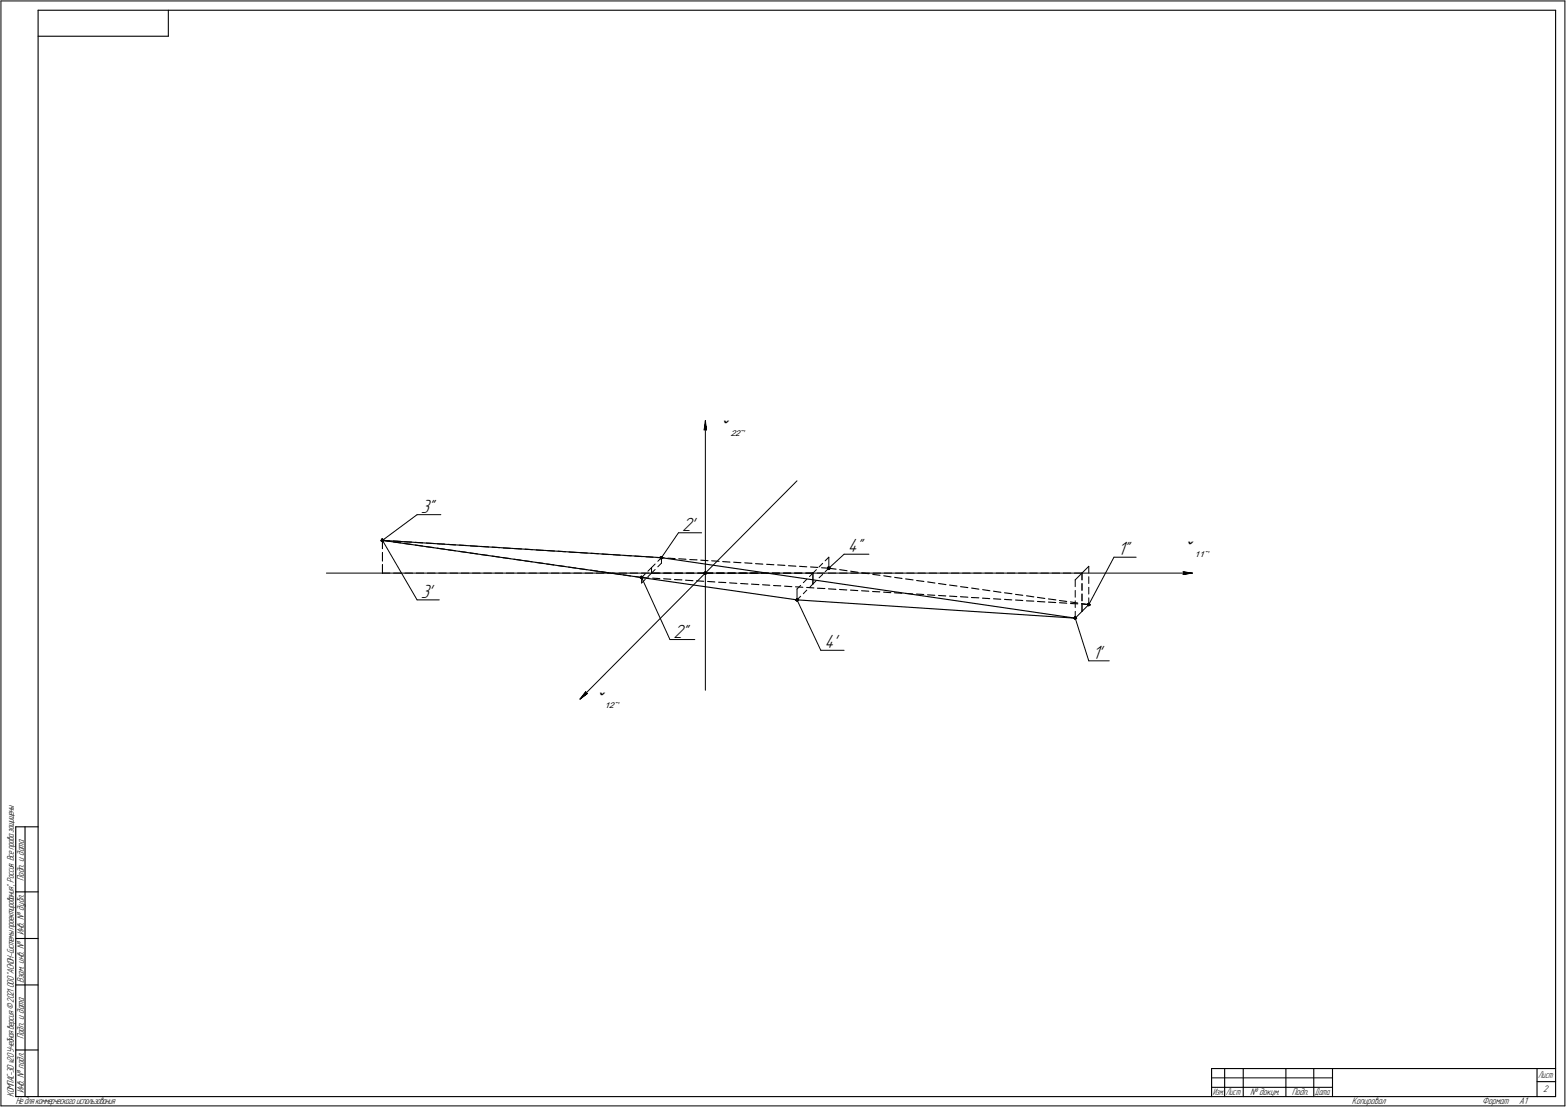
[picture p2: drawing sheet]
<svg xmlns="http://www.w3.org/2000/svg" width="842mm" height="595mm" viewBox="0 0 842 595" stroke-linecap="round" stroke-linejoin="round" font-family="sans-serif">
<g fill="none" stroke="#000" stroke-width=".54">
<path d="M1 1v594zM1 1h841zM842 1v594zM379 231h.1M379 226l1 5zM379 231h1zM379 226v5zM379 226v145zM429 258l-117 118zM224 277h13zM205 290l1 1zM205 291h1z"/>
<path d="M205 290h1zM205 290v1zM205 290h.1M205 291h.1M206 290h.1M206 297v5zM206 290v5zM206 291h.1M206 290h-1zM206 291v-1zM206 290l18-13zM206 290l18 32z"/>
<path d="M206 290v1zM355 300l1-1zM355 300l1 1zM355 299h1zM355 299v1zM355 300h1zM355 300h.1M356 300h.1M356 299v1zM356 300v3zM356 299h.1M356 300v1z"/>
<path d="M365 286l-9 14zM365 286h12zM446 300v5zM454 298h13zM599 300l-14 25zM599 300h12zM176 308h465zM206 308h4zM206 304v4zM212 308h4zM218 308h4zM224 308h4z"/>
<path d="M230 308h4zM236 308h4zM242 308h4zM248 308h4zM254 308h4zM260 308h4zM266 308h4zM272 308h4zM278 308h4zM284 308h4zM290 308h4zM297 308h4z"/>
<path d="M303 308h4zM309 308h4zM315 308h4zM321 308h4zM327 308h4zM333 308h4zM339 308h4zM344 310l1 1zM344 311h1zM345 310v1zM345 311h.1M345 310h1z"/>
<path d="M345 310l-1 1zM345 310h.1M345 308h4zM345 310l2-1zM345 311l1-1zM345 310h-1zM345 313l2-2zM345 310v3zM345 310l15 34zM346 310h.1M346 310l-1 1zM348 307l2-2z"/>
<path d="M348 310l2-2zM350 305v3zM350 305l2-2zM350 308h4zM350 308l2-2zM351 308h4zM354 302l2-2zM354 305l2-2zM357 308h4zM363 308h4zM369 308h4zM375 308h4z"/>
<path d="M379 308v1zM379 308h.1M379 308h1zM379 307l1 1zM379 307v1zM379 308h4zM380 308l-1 1zM380 308h.1M385 308h4zM385 308h5zM391 308h4zM392 308h4z"/>
<path d="M397 308h4zM398 308h4zM403 308h4zM404 308h4zM409 308h4zM415 308h4zM421 308h4zM427 308h4zM429 317l2-2zM429 317v5zM432 313l2-2zM433 308h4z"/>
<path d="M434 317l-2 2zM437 308v6zM437 314l-2 2zM437 314l2-2zM437 308l-2 2zM437 308l2-2zM439 308h4zM440 311l2-2zM440 305l2-2zM444 307l2-2zM444 301l2-1zM445 305l1 1z"/>
<path d="M445 306h1zM445 305h1zM445 305v1zM445 305h.1M445 308h4zM446 305h.1M446 305l-1 1zM446 306h.1M446 305h-1zM446 306v-1zM446 305l8-7zM446 305v1z"/>
<path d="M451 308h5zM457 308h5zM463 308h5zM469 308h5zM475 308h5zM482 308h4zM488 308h4zM494 308h4zM500 308h4zM506 308h4zM512 308h4zM518 308h4z"/>
<path d="M524 308h4zM530 308h4zM536 308h4zM542 308h4zM548 308h4zM554 308h4zM560 308h4zM566 308h4zM572 308h4zM578 308h4zM578 317v4zM578 312v3z"/>
<path d="M578 312l4-4zM582 319v4zM582 314v3zM582 308v4zM582 308l3-4zM585 316v3zM585 310v4zM585 304v4zM636 309l5-1zM636 307l1 1zM636 307l5 1zM637 308l-1 1z"/>
<path d="M224 322h12zM428 322l1 1zM428 323h1zM428 322h.1M428 322h1zM428 322v1zM428 323h.1M429 322h.1M429 322l2-1zM429 322h-1zM429 323v-1zM429 322l12 28z"/>
<path d="M429 323h.1M429 322v1zM577 332l1 1zM578 332v1zM578 332h.1M578 332h1zM578 332h-1zM578 332l4-3zM578 333h.1M578 333l1-1zM578 329v3zM578 323v4z"/>
<path d="M578 332l7 23zM579 332l-1 1zM579 332h.1M582 325v4zM582 329l3-4zM585 325v1zM585 325l1-1zM585 325h.1M585 325h1zM585 326l1-1zM586 325h.1M585 324l1 1z"/>
<path d="M585 324v1zM585 321v4zM586 324v1zM360 344h14zM441 350h13zM585 355h11zM312 376l4-3zM315 372l-3 4zM315 372v1zM315 373h1zM652 579h65zM1 595h841z"/>
</g>
<g fill="none" stroke="#000" stroke-width=".59">
<path d="M20 6v584zM20 6h817zM20 19h71zM91 6v13zM837 6v584zM206 290l150 10zM206 290l223 32zM206 290l4 1zM211 291l4 1zM212 291h3zM217 292l4 1zM217 291h4z"/>
<path d="M223 293l4 1zM223 292h4zM229 294h4zM229 292h4zM235 295h4zM235 292l4 1zM241 296h4zM241 293h4zM247 296l4 1zM247 293h4zM253 297l4 1zM253 293l4 1z"/>
<path d="M259 298l4 1zM259 294h4zM265 299h3zM265 294h4zM270 300h4zM271 295h3zM277 295h3zM282 295h4zM288 296h4zM294 296h4zM300 296l4 1zM306 297h4z"/>
<path d="M312 297h4zM318 297l4 1zM324 298h4zM330 298h4zM336 299h3zM341 299h4zM347 299l4 1zM353 300h4zM356 300l222 32zM276 301h4zM282 301l4 1zM288 302l4 1z"/>
<path d="M294 303l4 1zM300 304l4 1zM306 305h4zM312 306h4zM318 306l3 1zM323 307l4 1zM329 308l4 1zM335 309l4 1zM341 310h4zM345 310l4 1zM351 311h4zM357 311h4z"/>
<path d="M359 300h4zM363 312h4zM365 300l4 1zM369 312h4zM371 301h4zM375 312l3 1zM377 301h4zM380 313h4zM383 301l4 1zM386 313h4zM389 302h4zM392 313l4 1z"/>
<path d="M395 302l3 1zM398 314h4zM400 303h4zM404 314h4zM406 303h4zM410 314l4 1zM412 303l4 1zM416 315h4zM418 304h4zM422 315h4zM424 304h4zM428 315l4 1z"/>
<path d="M430 304l4 1zM434 316h4zM436 305h4zM440 316h4zM442 305h4zM446 317h3zM446 305l4 1zM451 317h4zM452 306l4 1zM457 317h4zM457 307l4 1zM463 318h4z"/>
<path d="M463 308h4zM469 318h4zM469 309h4zM475 318l4 1zM475 310h4zM481 319h4zM481 310l4 1zM487 319h4zM487 311l4 1zM493 319l4 1zM493 312l4 1zM499 320h4z"/>
<path d="M499 313h4zM505 314h4zM511 315h4zM517 315l3 1zM522 316l4 1zM528 317l4 1zM534 318h4zM540 319h4zM546 320h4zM429 322l149 10zM505 320h4zM511 320l4 1z"/>
<path d="M516 321h4zM522 321h4zM528 322h4zM534 322h4zM540 322h4zM546 323h4zM552 323h4zM552 320l4 1zM558 321l4 1zM558 323l4 1zM564 322h4zM564 324h4z"/>
<path d="M570 323h4zM570 324h4zM576 324h4zM576 324l4 1zM582 324l3 1zM582 325h3zM8 444v146zM8 444h12zM13 444v146zM8 479h12zM8 505h12zM8 530h12z"/>
<path d="M8 564h12zM652 574h185zM652 574v16zM659 574v16zM669 574v16zM691 574v16zM706 574v16zM717 574v16zM827 574v16zM8 590h12zM20 590h817zM652 585h7z"/>
<path d="M659 585h10zM669 585h22zM691 585h15zM706 585h11zM827 581h10z"/>
</g>
<g fill="#fff" stroke="#fff" stroke-width=".54">
<path d="M379 227h1zM379 227h1zM379 227h1zM379 227h1zM379 227h1zM379 227h1zM379 227h1zM379 227h1zM379 227h1zM379 227h1zM379 227h1zM379 228h1zM379 228h1zM379 228h1zM379 228h1zM379 228h1zM379 228h1zM379 228h1zM379 228h1zM379 228h1zM379 228h1zM379 228h1zM379 229h1zM378 229h2zM378 229h2zM378 229h2zM378 229h2zM378 229h2zM378 229h2zM378 229h2zM378 229h2zM378 229h2zM378 229h2zM378 229h2zM378 230h2zM378 230h2zM378 230h2zM378 230h2zM378 230h2zM378 230h2zM378 230h2zM378 230h2zM378 230h2zM378 230h2zM378 230h2zM378 230h2zM378 231h2zM378 231h2zM378 231h2zM378 231h2zM378 231h2zM378 231h2zM378 231h2zM378 231h2zM378 231h2zM378 231h2zM378 231h2zM378 231h2zM378 232h2z"/>
<path d="M636 307h1zM636 307h2zM636 307h2zM636 307h3zM636 307h3zM636 307h4zM636 308h4zM636 308h4zM636 308h4zM636 308h4zM636 308h5zM636 308h5zM636 308h5zM636 308h5zM636 308h5zM636 308h5zM636 308h5zM636 308h4zM636 309h4zM636 309h4zM636 309h4zM636 309h4zM636 309h3zM636 309h3zM636 309h2zM636 309h1z"/>
<path d="M387 224h16zM387 224h16zM387 225h16zM387 225h16zM387 225h16zM387 225h16zM387 225h16zM387 225h16zM387 225h16zM387 225h16zM387 225h16zM387 225h16zM387 225h16zM387 225h16zM387 226h16zM387 226h16zM387 226h16zM387 226h16zM387 226h16zM387 226h16zM387 226h16zM387 226h16zM387 226h16zM387 226h16zM387 226h16zM387 226h16zM387 227h16zM387 227h16zM387 227h16zM387 227h16zM387 227h16zM387 227h16zM387 227h16zM387 227h16zM387 227h16zM387 227h16zM387 227h16zM387 227h16zM387 228h16zM387 228h16zM387 228h16zM387 228h16zM387 228h16zM387 228h16zM387 228h16zM387 228h16zM387 228h16zM387 228h16zM387 228h16zM387 229h16zM387 229h16zM387 229h16zM387 229h16zM387 229h16zM387 229h16zM387 229h16zM387 229h16zM387 229h16zM387 229h16zM387 229h16zM387 229h16zM387 230h16zM387 230h16zM387 230h16zM387 230h16zM387 230h16zM387 230h16zM387 230h16zM387 230h16zM387 230h16zM387 230h16zM387 230h16zM387 230h16zM387 231h16zM387 231h16zM387 231h16zM387 231h16zM387 231h16zM387 231h16zM387 231h16zM387 231h16zM387 231h16zM387 231h16zM387 231h16zM387 231h16zM387 232h16zM387 232h16zM387 232h16zM387 232h16zM387 232h16zM387 232h16zM387 232h16zM387 232h16zM387 232h16zM387 232h16zM387 232h16zM387 232h16zM387 233h16zM387 233h16zM387 233h16zM387 233h16zM387 233h16zM387 233h16zM387 233h16zM387 233h16zM387 233h16zM387 233h16zM387 233h16zM387 234h16zM387 234h16zM387 234h16zM387 234h16zM387 234h16zM387 234h16zM387 234h16zM387 234h16zM387 234h16zM387 234h16zM387 234h16zM387 234h16zM387 235h16zM387 235h16zM387 235h16zM387 235h16zM387 235h16zM387 235h16zM387 235h16zM387 235h16zM387 235h16zM387 235h16zM387 235h16zM387 235h16zM387 236h16zM387 236h16z"/>
<path d="M636 290h17zM636 290h17zM636 290h17zM636 290h17zM636 290h17zM636 290h17zM636 290h17zM636 290h17zM636 290h17zM636 290h17zM636 290h17zM636 291h17zM636 291h17zM636 291h17zM636 291h17zM636 291h17zM636 291h17zM636 291h17zM636 291h17zM636 291h17zM636 291h17zM636 291h17zM636 292h17zM636 292h17zM636 292h17zM636 292h17zM636 292h17zM636 292h17zM636 292h17zM636 292h17zM636 292h17zM636 292h17zM636 292h17zM636 292h17zM636 293h17zM636 293h17zM636 293h17zM636 293h17zM636 293h17zM636 293h17zM636 293h17zM636 293h17zM636 293h17zM636 293h17zM636 293h17zM636 293h17zM636 294h17zM636 294h17zM636 294h17zM636 294h17zM636 294h17zM636 294h17zM636 294h17zM636 294h17zM636 294h17zM636 294h17zM636 294h17zM636 294h17zM636 295h17zM636 295h17zM636 295h17zM636 295h17zM636 295h17zM636 295h17zM636 295h17zM636 295h17zM636 295h17zM636 295h17zM636 295h17zM636 295h17zM636 296h17zM636 296h17zM636 296h17zM636 296h17zM636 296h17zM636 296h17zM636 296h17zM636 296h17zM636 296h17zM636 296h17zM636 296h17zM636 297h17zM636 297h17zM636 297h17zM636 297h17zM636 297h17zM636 297h17zM636 297h17zM636 297h17zM636 297h17zM636 297h17zM636 297h17zM636 297h17zM636 298h17zM636 298h17zM636 298h17zM636 298h17zM636 298h17zM636 298h17zM636 298h17zM636 298h17zM636 298h17zM636 298h17zM636 298h17zM636 298h17zM636 299h17zM636 299h17zM636 299h17zM636 299h17zM636 299h17zM636 299h17zM636 299h17zM636 299h17zM636 299h17zM636 299h17zM636 299h17zM636 299h17zM636 300h17zM636 300h17zM636 300h17zM636 300h17zM636 300h17zM636 300h17zM636 300h17zM636 300h17zM636 300h17zM636 300h17zM636 300h17zM636 300h17zM636 301h17zM636 301h17zM636 301h17zM636 301h17zM636 301h17z"/>
<path d="M320 371h15zM320 371h15zM320 371h15zM320 371h15zM320 371h15zM320 371h15zM320 371h15zM320 371h15zM320 371h15zM320 371h15zM320 371h15zM320 371h15zM320 372h15zM320 372h15zM320 372h15zM320 372h15zM320 372h15zM320 372h15zM320 372h15zM320 372h15zM320 372h15zM320 372h15zM320 372h15zM320 372h15zM320 373h15zM320 373h15zM320 373h15zM320 373h15zM320 373h15zM320 373h15zM320 373h15zM320 373h15zM320 373h15zM320 373h15zM320 373h15zM320 373h15zM320 374h15zM320 374h15zM320 374h15zM320 374h15zM320 374h15zM320 374h15zM320 374h15zM320 374h15zM320 374h15zM320 374h15zM320 374h15zM320 374h15zM320 375h15zM320 375h15zM320 375h15zM320 375h15zM320 375h15zM320 375h15zM320 375h15zM320 375h15zM320 375h15zM320 375h15zM320 375h15zM320 375h15zM320 376h15zM320 376h15zM320 376h15zM320 376h15zM320 376h15zM320 376h15zM320 376h15zM320 376h15zM320 376h15zM320 376h15zM320 376h15zM320 377h15zM320 377h15zM320 377h15zM320 377h15zM320 377h15zM320 377h15zM320 377h15zM320 377h15zM320 377h15zM320 377h15zM320 377h15zM320 377h15zM320 378h15zM320 378h15zM320 378h15zM320 378h15zM320 378h15zM320 378h15zM320 378h15zM320 378h15zM320 378h15zM320 378h15zM320 378h15zM320 378h15zM320 379h15zM320 379h15zM320 379h15zM320 379h15zM320 379h15zM320 379h15zM320 379h15zM320 379h15zM320 379h15zM320 379h15zM320 379h15zM320 379h15zM320 380h15zM320 380h15zM320 380h15zM320 380h15zM320 380h15zM320 380h15zM320 380h15zM320 380h15zM320 380h15zM320 380h15zM320 380h15zM320 380h15zM320 381h15zM320 381h15zM320 381h15zM320 381h15zM320 381h15zM320 381h15zM320 381h15zM320 381h15zM320 381h15zM320 381h15zM320 381h15zM320 382h15zM320 382h15zM320 382h15zM320 382h15z"/>
<path d="M314 372h1zM314 372h2zM314 372h2zM314 372h2zM314 372h2zM314 372h2zM314 372h2zM314 372h2zM314 372h2zM314 372h2zM314 373h2zM314 373h2zM314 373h3zM314 373h3zM314 373h3zM314 373h2zM313 373h3zM313 373h3zM313 373h3zM313 373h3zM313 373h3zM313 373h3zM313 374h3zM313 374h3zM313 374h2zM313 374h2zM313 374h2zM313 374h2zM313 374h2zM313 374h2zM313 374h2zM313 374h2zM313 374h2zM313 374h2zM312 375h2zM312 375h2zM312 375h2zM312 375h2zM312 375h2zM312 375h2zM312 375h2zM312 375h2zM312 375h1zM312 375h1zM312 375h1zM312 375h1zM312 376h1z"/>
<path d="M601 291h8zM601 291h8zM601 291h8zM601 291h8zM601 291h8zM601 291h8zM601 291h8zM601 291h8zM601 291h8zM601 292h8zM601 292h8zM601 292h8zM601 292h8zM601 292h8zM601 292h8zM601 292h8zM601 292h8zM601 292h8zM601 292h8zM601 292h8zM601 292h8zM601 293h8zM601 293h8zM601 293h8zM601 293h8zM601 293h8zM601 293h8zM601 293h8zM601 293h8zM601 293h8zM601 293h8zM601 293h8zM601 293h8zM601 294h8zM601 294h8zM601 294h8zM601 294h8zM601 294h8zM601 294h8zM601 294h8zM601 294h8zM601 294h8zM601 294h8zM601 294h8zM601 294h8zM601 295h8zM601 295h8zM601 295h8zM601 295h8zM601 295h8zM601 295h8zM601 295h8zM601 295h8zM601 295h8zM601 295h8zM601 295h8zM601 295h8zM601 296h8zM601 296h8zM601 296h8zM601 296h8zM601 296h8zM601 296h8zM601 296h8zM601 296h8zM601 296h8zM601 296h8zM601 296h8zM601 297h8zM601 297h8zM601 297h8zM601 297h8zM601 297h8zM601 297h8zM601 297h8zM601 297h8zM601 297h8zM601 297h8zM601 297h8zM601 297h8zM601 298h8zM601 298h8zM601 298h8zM601 298h8zM601 298h8zM601 298h8zM601 298h8zM601 298h8zM601 298h8zM601 298h8zM601 298h8zM601 298h8zM601 299h8zM601 299h8zM601 299h8zM601 299h8zM601 299h8zM601 299h8zM601 299h8zM601 299h8zM601 299h8zM601 299h8zM601 299h8zM601 299h8zM601 300h8zM601 300h8zM601 300h8zM601 300h8zM601 300h8zM601 300h8zM601 300h8zM601 300h8zM601 300h8zM601 300h8zM601 300h8zM601 300h8zM601 301h8zM601 301h8z"/>
<path d="M588 346h6zM588 346h6zM588 347h6zM588 347h6zM588 347h6zM588 347h6zM588 347h6zM588 347h6zM588 347h6zM588 347h6zM588 347h6zM588 347h6zM588 347h6zM588 347h6zM588 348h6zM588 348h6zM588 348h6zM588 348h6zM588 348h6zM588 348h6zM588 348h6zM588 348h6zM588 348h6zM588 348h6zM588 348h6zM588 348h6zM588 349h6zM588 349h6zM588 349h6zM588 349h6zM588 349h6zM588 349h6zM588 349h6zM588 349h6zM588 349h6zM588 349h6zM588 349h6zM588 350h6zM588 350h6zM588 350h6zM588 350h6zM588 350h6zM588 350h6zM588 350h6zM588 350h6zM588 350h6zM588 350h6zM588 350h6zM588 350h6zM588 351h6zM588 351h6zM588 351h6zM588 351h6zM588 351h6zM588 351h6zM588 351h6zM588 351h6zM588 351h6zM588 351h6zM588 351h6zM588 351h6zM588 352h6zM588 352h6zM588 352h6zM588 352h6zM588 352h6zM588 352h6zM588 352h6zM588 352h6zM588 352h6zM588 352h6zM588 352h6zM588 352h6zM588 353h6zM588 353h6zM588 353h6zM588 353h6zM588 353h6zM588 353h6zM588 353h6zM588 353h6zM588 353h6zM588 353h6zM588 353h6zM588 353h6zM588 354h6zM588 354h6zM588 354h6zM588 354h6zM588 354h6zM588 354h6zM588 354h6zM588 354h6zM588 354h6zM588 354h6zM588 354h6zM588 354h6zM588 355h6zM588 355h6zM588 355h6zM588 355h6zM588 355h6zM588 355h6zM588 355h6zM588 355h6zM588 355h6zM588 355h6zM588 355h6zM588 356h6zM588 356h6zM588 356h6zM588 356h6zM588 356h6zM588 356h6zM588 356h6zM588 356h6zM588 356h6zM588 356h6z"/>
<path d="M456 289h9zM456 289h9zM456 289h9zM456 289h9zM456 289h9zM456 290h9zM456 290h9zM456 290h9zM456 290h9zM456 290h9zM456 290h9zM456 290h9zM456 290h9zM456 290h9zM456 290h9zM456 290h9zM456 290h9zM456 291h9zM456 291h9zM456 291h9zM456 291h9zM456 291h9zM456 291h9zM456 291h9zM456 291h9zM456 291h9zM456 291h9zM456 291h9zM456 292h9zM456 292h9zM456 292h9zM456 292h9zM456 292h9zM456 292h9zM456 292h9zM456 292h9zM456 292h9zM456 292h9zM456 292h9zM456 292h9zM456 293h9zM456 293h9zM456 293h9zM456 293h9zM456 293h9zM456 293h9zM456 293h9zM456 293h9zM456 293h9zM456 293h9zM456 293h9zM456 293h9zM456 294h9zM456 294h9zM456 294h9zM456 294h9zM456 294h9zM456 294h9zM456 294h9zM456 294h9zM456 294h9zM456 294h9zM456 294h9zM456 294h9zM456 295h9zM456 295h9zM456 295h9zM456 295h9zM456 295h9zM456 295h9zM456 295h9zM456 295h9zM456 295h9zM456 295h9zM456 295h9zM456 295h9zM456 296h9zM456 296h9zM456 296h9zM456 296h9zM456 296h9zM456 296h9zM456 296h9zM456 296h9zM456 296h9zM456 296h9zM456 296h9zM456 297h9zM456 297h9zM456 297h9zM456 297h9zM456 297h9zM456 297h9zM456 297h9zM456 297h9zM456 297h9zM456 297h9zM456 297h9zM456 297h9zM456 298h9zM456 298h9zM456 298h9zM456 298h9zM456 298h9zM456 298h9zM456 298h9zM456 298h9zM456 298h9zM456 298h9zM456 298h9zM456 298h9zM456 299h9zM456 299h9zM456 299h9zM456 299h9zM456 299h9zM456 299h9zM456 299h9z"/>
<path d="M443 341h9zM443 341h9zM443 341h9zM443 341h9zM443 341h9zM443 341h9zM443 341h9zM443 341h9zM443 341h9zM443 342h9zM443 342h9zM443 342h9zM443 342h9zM443 342h9zM443 342h9zM443 342h9zM443 342h9zM443 342h9zM443 342h9zM443 342h9zM443 342h9zM443 343h9zM443 343h9zM443 343h9zM443 343h9zM443 343h9zM443 343h9zM443 343h9zM443 343h9zM443 343h9zM443 343h9zM443 343h9zM443 343h9zM443 344h9zM443 344h9zM443 344h9zM443 344h9zM443 344h9zM443 344h9zM443 344h9zM443 344h9zM443 344h9zM443 344h9zM443 344h9zM443 345h9zM443 345h9zM443 345h9zM443 345h9zM443 345h9zM443 345h9zM443 345h9zM443 345h9zM443 345h9zM443 345h9zM443 345h9zM443 345h9zM443 346h9zM443 346h9zM443 346h9zM443 346h9zM443 346h9zM443 346h9zM443 346h9zM443 346h9zM443 346h9zM443 346h9zM443 346h9zM443 346h9zM443 347h9zM443 347h9zM443 347h9zM443 347h9zM443 347h9zM443 347h9zM443 347h9zM443 347h9zM443 347h9zM443 347h9zM443 347h9zM443 347h9zM443 348h9zM443 348h9zM443 348h9zM443 348h9zM443 348h9zM443 348h9zM443 348h9zM443 348h9zM443 348h9zM443 348h9zM443 348h9zM443 348h9zM443 349h9zM443 349h9zM443 349h9zM443 349h9zM443 349h9zM443 349h9zM443 349h9zM443 349h9zM443 349h9zM443 349h9zM443 349h9zM443 350h9zM443 350h9zM443 350h9zM443 350h9zM443 350h9zM443 350h9zM443 350h9zM443 350h9zM443 350h9zM443 350h9zM443 350h9zM443 350h9zM443 351h9zM443 351h9zM443 351h9z"/>
<path d="M367 278h8zM367 278h8zM367 278h8zM367 278h8zM367 278h8zM367 278h8zM367 278h8zM367 278h8zM367 278h8zM367 278h8zM367 278h8zM367 279h8zM367 279h8zM367 279h8zM367 279h8zM367 279h8zM367 279h8zM367 279h8zM367 279h8zM367 279h8zM367 279h8zM367 279h8zM367 279h8zM367 280h8zM367 280h8zM367 280h8zM367 280h8zM367 280h8zM367 280h8zM367 280h8zM367 280h8zM367 280h8zM367 280h8zM367 280h8zM367 281h8zM367 281h8zM367 281h8zM367 281h8zM367 281h8zM367 281h8zM367 281h8zM367 281h8zM367 281h8zM367 281h8zM367 281h8zM367 281h8zM367 282h8zM367 282h8zM367 282h8zM367 282h8zM367 282h8zM367 282h8zM367 282h8zM367 282h8zM367 282h8zM367 282h8zM367 282h8zM367 282h8zM367 283h8zM367 283h8zM367 283h8zM367 283h8zM367 283h8zM367 283h8zM367 283h8zM367 283h8zM367 283h8zM367 283h8zM367 283h8zM367 283h8zM367 284h8zM367 284h8zM367 284h8zM367 284h8zM367 284h8zM367 284h8zM367 284h8zM367 284h8zM367 284h8zM367 284h8zM367 284h8zM367 284h8zM367 285h8zM367 285h8zM367 285h8zM367 285h8zM367 285h8zM367 285h8zM367 285h8zM367 285h8zM367 285h8zM367 285h8zM367 285h8zM367 285h8zM367 286h8zM367 286h8zM367 286h8zM367 286h8zM367 286h8zM367 286h8zM367 286h8zM367 286h8zM367 286h8zM367 286h8zM367 286h8zM367 287h8zM367 287h8zM367 287h8zM367 287h8zM367 287h8zM367 287h8zM367 287h8zM367 287h8zM367 287h8zM367 287h8zM367 287h8zM367 287h8zM367 288h8z"/>
<path d="M362 335h10zM362 335h10zM362 335h10zM362 335h10zM362 335h10zM362 335h10zM362 336h10zM362 336h10zM362 336h10zM362 336h10zM362 336h10zM362 336h10zM362 336h10zM362 336h10zM362 336h10zM362 336h10zM362 336h10zM362 336h10zM362 337h10zM362 337h10zM362 337h10zM362 337h10zM362 337h10zM362 337h10zM362 337h10zM362 337h10zM362 337h10zM362 337h10zM362 337h10zM362 337h10zM362 338h10zM362 338h10zM362 338h10zM362 338h10zM362 338h10zM362 338h10zM362 338h10zM362 338h10zM362 338h10zM362 338h10zM362 338h10zM362 338h10zM362 339h10zM362 339h10zM362 339h10zM362 339h10zM362 339h10zM362 339h10zM362 339h10zM362 339h10zM362 339h10zM362 339h10zM362 339h10zM362 340h10zM362 340h10zM362 340h10zM362 340h10zM362 340h10zM362 340h10zM362 340h10zM362 340h10zM362 340h10zM362 340h10zM362 340h10zM362 340h10zM362 341h10zM362 341h10zM362 341h10zM362 341h10zM362 341h10zM362 341h10zM362 341h10zM362 341h10zM362 341h10zM362 341h10zM362 341h10zM362 341h10zM362 342h10zM362 342h10zM362 342h10zM362 342h10zM362 342h10zM362 342h10zM362 342h10zM362 342h10zM362 342h10zM362 342h10zM362 342h10zM362 342h10zM362 343h10zM362 343h10zM362 343h10zM362 343h10zM362 343h10zM362 343h10zM362 343h10zM362 343h10zM362 343h10zM362 343h10zM362 343h10zM362 343h10zM362 344h10zM362 344h10zM362 344h10zM362 344h10zM362 344h10zM362 344h10zM362 344h10zM362 344h10zM362 344h10zM362 344h10zM362 344h10zM362 345h10zM362 345h10zM362 345h10zM362 345h10zM362 345h10zM362 345h10z"/>
<path d="M226 268h9zM226 268h9zM226 268h9zM226 268h9zM226 268h9zM226 268h9zM226 268h9zM226 268h9zM226 268h9zM226 269h9zM226 269h9zM226 269h9zM226 269h9zM226 269h9zM226 269h9zM226 269h9zM226 269h9zM226 269h9zM226 269h9zM226 269h9zM226 269h9zM226 270h9zM226 270h9zM226 270h9zM226 270h9zM226 270h9zM226 270h9zM226 270h9zM226 270h9zM226 270h9zM226 270h9zM226 270h9zM226 271h9zM226 271h9zM226 271h9zM226 271h9zM226 271h9zM226 271h9zM226 271h9zM226 271h9zM226 271h9zM226 271h9zM226 271h9zM226 271h9zM226 272h9zM226 272h9zM226 272h9zM226 272h9zM226 272h9zM226 272h9zM226 272h9zM226 272h9zM226 272h9zM226 272h9zM226 272h9zM226 272h9zM226 273h9zM226 273h9zM226 273h9zM226 273h9zM226 273h9zM226 273h9zM226 273h9zM226 273h9zM226 273h9zM226 273h9zM226 273h9zM226 273h9zM226 274h9zM226 274h9zM226 274h9zM226 274h9zM226 274h9zM226 274h9zM226 274h9zM226 274h9zM226 274h9zM226 274h9zM226 274h9zM226 274h9zM226 275h9zM226 275h9zM226 275h9zM226 275h9zM226 275h9zM226 275h9zM226 275h9zM226 275h9zM226 275h9zM226 275h9zM226 275h9zM226 276h9zM226 276h9zM226 276h9zM226 276h9zM226 276h9zM226 276h9zM226 276h9zM226 276h9zM226 276h9zM226 276h9zM226 276h9zM226 276h9zM226 277h9zM226 277h9zM226 277h9zM226 277h9zM226 277h9zM226 277h9zM226 277h9zM226 277h9zM226 277h9zM226 277h9zM226 277h9zM226 277h9zM226 278h9zM226 278h9zM226 278h9z"/>
<path d="M226 314h8zM226 314h8zM226 314h8zM226 314h8zM226 314h8zM226 314h8zM226 314h8zM226 314h8zM226 314h8zM226 314h8zM226 314h8zM226 315h8zM226 315h8zM226 315h8zM226 315h8zM226 315h8zM226 315h8zM226 315h8zM226 315h8zM226 315h8zM226 315h8zM226 315h8zM226 315h8zM226 316h8zM226 316h8zM226 316h8zM226 316h8zM226 316h8zM226 316h8zM226 316h8zM226 316h8zM226 316h8zM226 316h8zM226 316h8zM226 316h8zM226 317h8zM226 317h8zM226 317h8zM226 317h8zM226 317h8zM226 317h8zM226 317h8zM226 317h8zM226 317h8zM226 317h8zM226 317h8zM226 317h8zM226 318h8zM226 318h8zM226 318h8zM226 318h8zM226 318h8zM226 318h8zM226 318h8zM226 318h8zM226 318h8zM226 318h8zM226 318h8zM226 319h8zM226 319h8zM226 319h8zM226 319h8zM226 319h8zM226 319h8zM226 319h8zM226 319h8zM226 319h8zM226 319h8zM226 319h8zM226 319h8zM226 320h8zM226 320h8zM226 320h8zM226 320h8zM226 320h8zM226 320h8zM226 320h8zM226 320h8zM226 320h8zM226 320h8zM226 320h8zM226 320h8zM226 321h8zM226 321h8zM226 321h8zM226 321h8zM226 321h8zM226 321h8zM226 321h8zM226 321h8zM226 321h8zM226 321h8zM226 321h8zM226 321h8zM226 322h8zM226 322h8zM226 322h8zM226 322h8zM226 322h8zM226 322h8zM226 322h8zM226 322h8zM226 322h8zM226 322h8zM226 322h8zM226 322h8zM226 323h8zM226 323h8zM226 323h8zM226 323h8zM226 323h8zM226 323h8zM226 323h8zM226 323h8zM226 323h8zM226 323h8zM226 323h8zM226 324h8z"/>
</g>
<g fill="#000" stroke="#000" stroke-width=".54">
<path d="M379 229h1zM379 229h1zM379 229h1zM379 229h1zM379 229h1zM379 229h1zM379 230h1zM379 230h1zM379 230h1zM379 230h1zM379 230h1zM379 230h1zM379 230h1zM379 230h1zM379 230h1zM379 230h1zM379 230h1zM379 230h1zM379 231h1zM379 231h1zM379 231h1zM379 231h1z"/>
<path d="M636 308h1zM636 308h1zM636 308h2zM636 308h3zM637 308h2zM637 308h3zM637 308h4z"/>
<path d="M637 308h4zM637 308h4zM637 308h3zM637 308h2zM636 308h3zM636 309h2zM636 309h1zM636 309h1z"/>
<path d="M314 373h1zM314 373h1zM314 373h1zM314 373h1zM314 373h1zM314 373h1zM314 373h1zM314 373h1zM314 373h1zM313 374h1zM313 374h1z"/>
<path d="M315 373h1zM315 373h1zM315 373h1zM315 373h1zM314 373h1zM314 373h1zM314 373h1zM314 374h1zM314 374h1zM314 374h1zM314 374h1zM314 374h1zM313 374h1zM313 374h1zM313 374h1zM313 375h1zM313 375h1z"/>
</g>
<g font-size="10.9">
<text x="226" y="276">3&quot;</text>
<text x="367" y="285">2'</text>
<text x="456" y="297">4&quot;</text>
<text x="601" y="299">1&quot;</text>
<text x="226" y="321">3'</text>
<text x="362" y="343">2&quot;</text>
<text x="443" y="349">4'</text>
<text x="587" y="354">1'</text>
</g>
<g font-size="10.4">
<text x="387" y="233">ˇ</text>
<text x="636" y="299">ˇ</text>
<text x="320" y="379">ˇ</text>
</g>
<g font-size="5.4">
<text x="13" y="474" transform="rotate(-90 13 474)">Подп. и дата</text>
<text x="13" y="503" transform="rotate(-90 13 503)">Инв. № дубл.</text>
<text x="13" y="529" transform="rotate(-90 13 529)">Взам. инв. №</text>
<text x="13" y="559" transform="rotate(-90 13 559)">Подп. и дата</text>
<text x="13" y="588" transform="rotate(-90 13 588)">Инв. № подл.</text>
<text x="830" y="587">2</text>
<text x="7" y="590" transform="rotate(-90 7 590)">КОМПАС-3Dv20Учебнаяверсия©2021 ООО&quot;АСКОН-Системыпроектирования&quot;, Россия. Всеправазащищены.</text>
<text x="8" y="594">Недлякоммерческогоиспользования</text>
<text x="672" y="589">№ докум.</text>
<text x="695" y="589">Подп.</text>
<text x="727" y="594">Копировал</text>
<text x="797" y="594">Формат</text>
<text x="817" y="594">A1</text>
</g>
<g font-size="5.3">
<text x="827" y="580">Лист</text>
<text x="652" y="589">Изм.</text>
<text x="659" y="589">Лист</text>
<text x="707" y="589">Дата</text>
</g>
<g font-size="4.6">
<text x="393" y="234">22˘'</text>
<text x="643" y="300">11˘'</text>
<text x="325" y="381">12˘'</text>
</g>
</svg>
